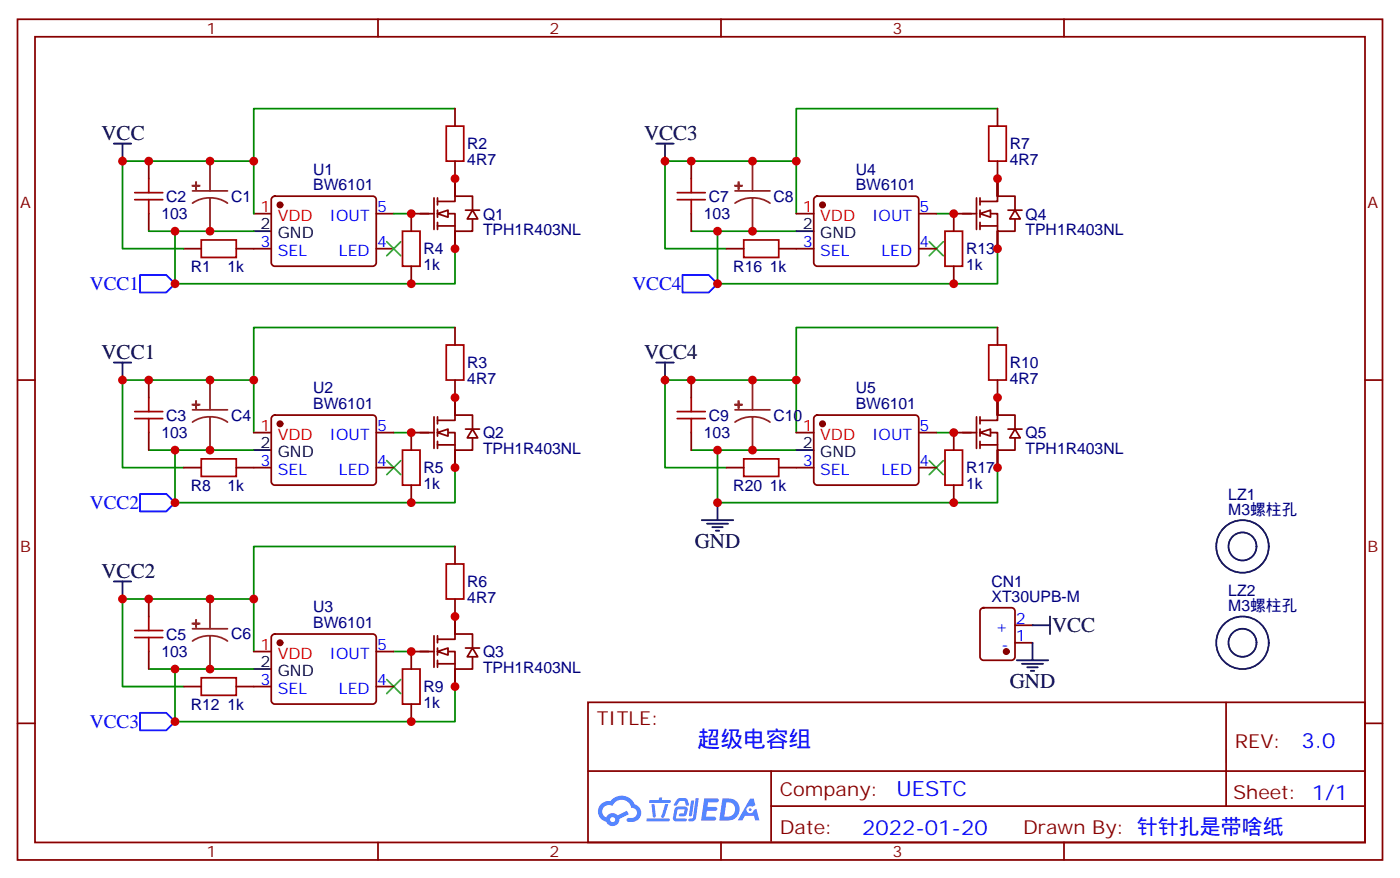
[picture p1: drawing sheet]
<svg xmlns="http://www.w3.org/2000/svg" width="282mm" height="177mm" viewBox="0 0 282 177" stroke-linecap="round" stroke-linejoin="round" font-family="sans-serif">
<g fill="none" stroke="#870000" stroke-width=".35">
<path d="M3.5 3.9h275.2v169.3h-275.2zM7.1 7.4h268.1v162.3h-268.1zM76.2 3.9v3.5M145.3 3.9v3.5M214.5 3.9v3.5M3.5 76.6h3.6M275.2 76.6h3.5M3.5 145.7h3.6M118.5 141.5h156.7v28.2h-156.7zM118.6 155.3h156.4M155.4 155.3v14.1M247.2 141.5v20.9"/>
<path d="M275.2 145.7h3.5M76.2 169.7v3.5M145.3 169.7v3.5M155.4 162.4h119.6M214.5 169.7v3.5"/>
</g>
<g fill="#5487ff">
<path d="M142 160.8h1.6a1.33 1.33 0 0 1 1.3 .2 .39 .39 0 0 1-.4 .6h-1.8l-.1 .9h1.7a.4 .4 0 0 1 .3 .5 .4 .4 0 0 1-.4 .3h-1.7l-.2 1.2h.8a1.24 1.24 0 0 1 1.2 .2 .39 .39 0 0 1-.3 .6h-2.7z"/>
<path d="M151.2 160.9h.7l.4 1.3-.7 .3a.74 .74 0 0 0-1.1 .3 .74 .74 0 0 0 .5 1 .74 .74 0 0 0 1-.6l.5-.3 .6 2.3h-.9l-.2-.9h-1.8l-.5 .9h-1z"/>
<path d="M139.3 161.2h.6l-.4 3a.31 .31 0 0 1-.3 .2 .31 .31 0 0 1-.3-.3z"/>
<path d="M140.2 160.8h.7l-.6 3.9a.97 .97 0 0 1-1.5 .6l.1-.4h.7l.1-.2z"/>
<path d="M136.6 160.9l.4-.2h.9a.67 .67 0 0 1 .7 .5l.3 .9-.1 .2h-.5l-.3-1h-.9l-.2 .2a.95 .95 0 0 1-.9 .8l-.2-.2z"/>
<path d="M136.2 162.6l.5-.2h1.3a.75 .75 0 0 1 .5 1.3 .76 .76 0 0 1-.8 .7h-.6a.29 .29 0 0 1-.3-.3 .29 .29 0 0 1 .4-.3h.6l.2-.8-1.4 .1-.3 1.7 1.9 .1a.29 .29 0 0 1 .2 .3 .29 .29 0 0 1-.3 .3l-1.9-.1-.5-.2v-.5l.3-1.6z"/>
<path d="M130.4 164.9h4.4a.3 .3 0 0 1 .2 .3 .3 .3 0 0 1-.3 .3h-4.2l-.2-.2z"/>
<path d="M134.1 161.9h.6l-.8 2.7a.31 .31 0 0 1-.4 .1 .31 .31 0 0 1-.2-.2z"/>
<path d="M131.3 162h.6l.3 2.4-.3 .3-.3-.2z"/>
<path d="M130.9 161.2h1.9l.2-.6h.5l-.1 .6h1.6a.29 .29 0 0 1 .2 .3 .29 .29 0 0 1-.3 .2h-3.9l-.1-.1z"/>
<path d="M145.6 160.8l-.6 4.5h1.5a2.27 2.27 0 0 0 2.6-2.3 2.27 2.27 0 0 0-2.7-2.2zM146.4 161.6a1.5 1.5 0 0 1 1.8 1.5 1.5 1.5 0 0 1-1.9 1.4h-.3z"/>
<path d="M121.2 162a2.09 2.09 0 0 0 1 3.5 1.37 1.37 0 0 0 1.6 .9 1.37 1.37 0 0 0 1.1-1.4l1.9-1-.4-.7-1.9 .9a1.4 1.4 0 0 0-2.3 .4 1.32 1.32 0 0 1-.6-1.8 1.32 1.32 0 0 1 1.9-.5 1.98 1.98 0 0 1 2-1.2 1.98 1.98 0 0 1 1.8 1.6 1.03 1.03 0 0 1 1.1 1 1.03 1.03 0 0 1-1 1.1h-.6a.41 .41 0 0 0-.5 .3 .41 .41 0 0 0 .4 .5 1.91 1.91 0 0 0 2.3-1 1.91 1.91 0 0 0-.6-2.4l-.5-.2a2.84 2.84 0 0 0-4.8-.6l-.3-.1a2.26 2.26 0 0 0-1.6 .7zM123 165.1a.52 .52 0 0 1 1 0 .52 .52 0 0 1-1 0z"/>
<circle cx="151.2" cy="163.1" r=".28"/>
</g>
<g fill="none" stroke="#8c2424" stroke-width=".35">
<path d="M38.8 38.5h7.1M42.3 39.9l1.9 .2 1.7 .8M42.3 39.9l-1.8 .2-1.7 .8M42.3 32.5v6M42.3 39.9v6.7M148.2 38.5h7M151.7 39.9l1.8 .2 1.7 .8M151.7 39.9l-1.9 .2-1.6 .8M151.7 32.5v6M151.7 39.9v6.7M42.3 76.6v5.9M151.7 76.6v5.9"/>
<path d="M38.8 82.5h7.1M42.3 84l1.9 .2 1.7 .8M42.3 84l-1.8 .2-1.7 .8M42.3 84v6.7M148.2 82.5h7M151.7 84l1.8 .2 1.7 .8M151.7 84l-1.9 .2-1.6 .8M151.7 84v6.7M38.8 126.6h7.1M42.3 128.1l1.9 .2 1.7 .8M42.3 128.1l-1.8 .2-1.7 .8M42.3 120.6v6"/>
<path d="M42.3 128.1v6.7"/>
</g>
<g fill="#8c2424" stroke="#8c2424" stroke-width=".35">
<path d="M38.8 37.4h1.4z"/>
<path d="M39.5 36.7v1.4z"/>
<path d="M38.8 81.5h1.4z"/>
<path d="M39.5 80.8v1.4z"/>
<path d="M38.8 125.6h1.4z"/>
<path d="M39.5 124.9v1.4z"/>
<path d="M148.2 37.4h1.4z"/>
<path d="M148.9 36.7v1.4z"/>
<path d="M148.2 81.5h1.4z"/>
<path d="M148.9 80.8v1.4z"/>
</g>
<g fill="none" stroke="#870000" stroke-width=".35">
<path d="M30 32.5v3.5M54.9 39.7l.5-.2h19.7a.71 .71 0 0 1 .7 .7v12.7a.76 .76 0 0 1-.7 .7h-19.7a.76 .76 0 0 1-.7-.7v-12.7zM87.5 39.9v6.3M88.2 39.9v1.4M91.7 36v3.5M139.3 32.5v3.5M164.3 39.7l.4-.2h19.8a.71 .71 0 0 1 .7 .7v12.7a.76 .76 0 0 1-.7 .7h-19.8a.76 .76 0 0 1-.7-.7v-12.7zM30 43v3.6M37 50.1h3.6M47.6 50.1h7.1M51.2 43h3.5M75.8 43h3.6"/>
<path d="M75.8 50.1h3.6M82.9 53.6v3.6M87.5 43h-4.6v3.6M88.2 43h3.5v3.6h3.5v-2.5M88.2 40.6h3.5v-1.1h3.5v2.8M88.2 42.3v1.4M88.2 44.8v1.4M88.2 45.5h3.5M91.7 46.6v3.5M93.8 42.3h2.9M139.3 43v3.6M146.4 50.1h3.5"/>
<path d="M157 50.1h7M160.5 43h3.5M185.2 43h3.5M185.2 50.1h3.5M192.3 43v3.6M192.3 53.6v3.6M30 76.6v3.5M139.3 76.6v3.5M30 87.1v3.6M37 94.2h3.6M47.6 94.2h7.1M51.2 87.1h3.5"/>
<path d="M54.9 83.8l.5-.2h19.7a.71 .71 0 0 1 .7 .7v12.7a.76 .76 0 0 1-.7 .7h-19.7a.76 .76 0 0 1-.7-.7v-12.7zM75.8 94.2h3.6M75.8 87.1h3.6M82.9 87.1v3.6M82.9 97.7v3.5M139.3 87.1v3.6M146.4 94.2h3.5M157 94.2h7M160.5 87.1h3.5M164.3 83.8l.4-.2h19.8a.71 .71 0 0 1 .7 .7v12.7a.76 .76 0 0 1-.7 .7h-19.8a.76 .76 0 0 1-.7-.7v-12.7zM185.2 94.2h3.5M185.2 87.1h3.5"/>
<path d="M192.3 87.1v3.6M192.3 97.7v3.5M30 120.6v3.6M30 131.2v3.6M37 138.3h3.6M47.6 138.3h7.1M51.2 131.2h3.5M54.9 127.9l.5-.2h19.7a.71 .71 0 0 1 .7 .7v12.7a.76 .76 0 0 1-.7 .7h-19.7a.76 .76 0 0 1-.7-.7v-12.7zM75.8 138.3h3.6M75.8 131.2h3.6M82.9 131.2v3.6M197.8 122.6l.5-.2h5.6a.71 .71 0 0 1 .7 .7v9.2a.76 .76 0 0 1-.7 .7h-5.6a.76 .76 0 0 1-.7-.7v-9.2z"/>
<path d="M204.6 129.5h3.5M204.6 125.9h3.5M82.9 141.8v3.5"/>
</g>
<g fill="none" stroke="#000" stroke-width=".35">
<path d="M22.9 28.9h3.6M24.7 28.9v3.6M132.3 28.9h3.5M134.1 28.9v3.6M51.2 46.6h3.5M160.5 46.6h3.5M22.9 73h3.6M24.7 73v3.6M132.3 73h3.5M134.1 73v3.6M51.2 90.7h3.5M160.5 90.7h3.5"/>
<path d="M22.9 117.1h3.6M24.7 117.1v3.5M141.5 104.8h6.3M142.5 105.5h4.3M143.6 106.2h2.1M144.3 106.9h.7M144.6 101.2v3.6M51.2 134.8h3.5M205 133h6.3M206 133.7h4.3M207.1 134.4h2.1M207.8 135.1h.7"/>
<path d="M208.1 125.9h3.6M208.1 129.5v3.5M211.7 124.2v3.5"/>
</g>
<g fill="#870000" stroke="#870000" stroke-width=".35">
<circle cx="56.4" cy="41.3" r=".53"/>
<circle cx="56.4" cy="85.4" r=".53"/>
<circle cx="56.4" cy="129.5" r=".53"/>
<circle cx="165.8" cy="41.3" r=".53"/>
<circle cx="165.8" cy="85.4" r=".53"/>
<circle cx="202.8" cy="131.2" r=".53"/>
</g>
<g fill="none" stroke="#a10000" stroke-width=".35">
<path d="M27.2 38.8h5.6M30 36v2.8M136.5 38.8h5.7M139.3 36v2.8M27.2 40.2h5.6M30 40.2v2.8M40.6 48.3h7v3.6h-7zM81.1 46.6h3.6v7h-3.6zM136.5 40.2h5.7M139.3 40.2v2.8M149.9 48.3h7.1v3.6h-7.1zM190.5 46.6h3.5v7h-3.5z"/>
<path d="M27.2 84.3h5.6M27.2 82.9h5.6M30 80.1v2.8M30 84.3v2.8M40.6 92.4h7v3.6h-7zM81.1 90.7h3.6v7h-3.6zM136.5 84.3h5.7M136.5 82.9h5.7M139.3 80.1v2.8M139.3 84.3v2.8M149.9 92.4h7.1v3.6h-7.1zM190.5 90.7h3.5v7h-3.5z"/>
<path d="M27.2 128.4h5.6M27.2 127h5.6M30 124.2v2.8M30 128.4v2.8M40.6 136.5h7v3.6h-7zM81.1 134.8h3.6v7h-3.6z"/>
</g>
<g fill="none" stroke="#008700" stroke-width=".35">
<path d="M91.7 21.9h-40.5v10.6M201.1 21.9h-40.6v10.6M30 46.6h5.3M51.2 46.6h-15.9v10.6h56.4v-7.1M51.2 43v-10.5h-26.5v17.6h12.3M79.4 43h3.5M139.3 46.6h5.3M160.5 46.6h-15.9v10.6h56.5v-7.1M160.5 43v-10.5h-26.4v17.6h12.3M188.7 43h3.6M91.7 66h-40.5v10.6M201.1 66h-40.6v10.6"/>
<path d="M30 90.7h5.3M51.2 90.7h-15.9v10.5h56.4v-7M51.2 87.1v-10.5h-26.5v17.6h12.3M79.4 87.1h3.5M139.3 90.7h5.3M160.5 90.7h-15.9v10.5h56.5v-7M160.5 87.1v-10.5h-26.4v17.6h12.3M188.7 87.1h3.6M91.7 110.1h-40.5v10.5M30 134.8h5.3M51.2 134.8h-15.9v10.5h56.4v-7M51.2 131.2v-10.6h-26.5v17.7h12.3"/>
<path d="M79.4 131.2h3.5"/>
</g>
<path d="M78 48.7l2.8 2.8M80.8 48.7l-2.8 2.8M187.3 48.7l2.8 2.8M190.1 48.7l-2.8 2.8M78 92.8l2.8 2.8M80.8 92.8l-2.8 2.8M187.3 92.8l2.8 2.8M190.1 92.8l-2.8 2.8M78 136.9l2.8 2.8M80.8 136.9l-2.8 2.8" fill="none" stroke="#3c3" stroke-width=".35"/>
<path d="M28.2 55.4h5.3l1.8 1.8-1.8 1.7h-5.3zM137.6 55.4h5.3l1.7 1.8-1.7 1.7h-5.3zM28.2 99.5h5.3l1.8 1.7-1.8 1.8h-5.3zM28.2 143.6h5.3l1.8 1.7-1.8 1.8h-5.3z" fill="none" stroke="#00f" stroke-width=".35"/>
<g fill="#fff" stroke="#870000" stroke-width=".35">
<path d="M95.2 42.3l1.1 1.8h-2.1z"/>
<path d="M88.2 43l2.1-.7v1.4z"/>
</g>
<g fill="none" stroke="#870000" stroke-width=".35">
<path d="M91.7 36v3.5M91.7 46.6v3.5M82.9 87.1h4.6M87.5 84v6.3M88.2 87.1h3.5v3.6h3.5v-2.5M88.2 84.7h3.5v-1.1h3.5v2.8M88.2 84v1.4M88.2 86.4v1.4M88.2 88.9v1.4M88.2 89.6h3.5M91.7 80.1v3.5M91.7 90.7v3.5"/>
<path d="M93.8 86.4h2.9"/>
</g>
<g fill="#fff" stroke="#870000" stroke-width=".35">
<path d="M95.2 86.4l1.1 1.8h-2.1z"/>
<path d="M88.2 87.1l2.1-.7v1.4z"/>
</g>
<g fill="none" stroke="#870000" stroke-width=".35">
<path d="M91.7 80.1v3.5M91.7 90.7v3.5M82.9 131.2h4.6M87.5 128.1v6.3M88.2 131.2h3.5v3.6h3.5v-2.5M88.2 128.8h3.5v-1.1h3.5v2.8M88.2 128.1v1.4M88.2 130.5v1.4M88.2 133v1.4M88.2 133.7h3.5M91.7 124.2v3.5M91.7 134.8v3.5"/>
<path d="M93.8 130.5h2.9"/>
</g>
<g fill="#fff" stroke="#870000" stroke-width=".35">
<path d="M95.2 130.5l1.1 1.8h-2.1z"/>
<path d="M88.2 131.2l2.1-.7v1.4z"/>
</g>
<g fill="none" stroke="#870000" stroke-width=".35">
<path d="M196.8 39.9v6.3M197.6 39.9v1.4M201.1 36v3.5M192.3 43h4.5M197.6 43h3.5v3.6h3.5v-2.5M197.6 40.6h3.5v-1.1h3.5v2.8M197.6 42.3v1.4M197.6 44.8v1.4M197.6 45.5h3.5M201.1 46.6v3.5M203.2 42.3h2.8M91.7 124.2v3.5"/>
<path d="M91.7 134.8v3.5"/>
</g>
<g fill="#fff" stroke="#870000" stroke-width=".35">
<path d="M204.6 42.3l1.1 1.8h-2.1z"/>
<path d="M197.6 43l2.1-.7v1.4z"/>
</g>
<g fill="none" stroke="#870000" stroke-width=".35">
<path d="M201.1 36v3.5M201.1 46.6v3.5M192.3 87.1h4.5M196.8 84v6.3M197.6 87.1h3.5v3.6h3.5v-2.5M197.6 84.7h3.5v-1.1h3.5v2.8M197.6 84v1.4M197.6 86.4v1.4M197.6 88.9v1.4M197.6 89.6h3.5M201.1 80.1v3.5M201.1 90.7v3.5"/>
<path d="M203.2 86.4h2.8"/>
</g>
<g fill="#fff" stroke="#870000" stroke-width=".35">
<path d="M204.6 86.4l1.1 1.8h-2.1z"/>
<path d="M197.6 87.1l2.1-.7v1.4z"/>
</g>
<path d="M91.7 21.9v3.5M91.7 32.5v3.5M201.1 21.9v3.5M201.1 32.5v3.5M91.7 66v3.5M91.7 76.6v3.5M201.1 66v3.5M201.1 76.6v7M201.1 90.7v3.5M91.7 110.1v3.5M91.7 120.6v3.6" fill="none" stroke="#870000" stroke-width=".35"/>
<path d="M90 25.4h3.5v7.1h-3.5zM199.3 25.4h3.5v7.1h-3.5zM90 69.5h3.5v7.1h-3.5zM199.3 69.5h3.5v7.1h-3.5zM90 113.6h3.5v7h-3.5z" fill="none" stroke="#a10000" stroke-width=".35"/>
<g fill="none" stroke="#000" stroke-width=".35">
<circle cx="250.5" cy="110.1" r="2.82"/>
<circle cx="250.5" cy="110.1" r="5.3"/>
<circle cx="250.5" cy="129.5" r="2.82"/>
<circle cx="250.5" cy="129.5" r="5.3"/>
</g>
<g fill="#c00">
<circle cx="82.9" cy="57.1" r=".88"/>
<circle cx="35.3" cy="57.1" r=".88"/>
<circle cx="42.3" cy="32.5" r=".88"/>
<circle cx="42.3" cy="46.6" r=".88"/>
<circle cx="30" cy="32.5" r=".88"/>
<circle cx="35.3" cy="46.6" r=".88"/>
<circle cx="24.7" cy="32.5" r=".88"/>
<circle cx="51.2" cy="32.5" r=".88"/>
<circle cx="51.2" cy="76.6" r=".88"/>
<circle cx="24.7" cy="76.6" r=".88"/>
<circle cx="35.3" cy="90.7" r=".88"/>
<circle cx="30" cy="76.6" r=".88"/>
<circle cx="42.3" cy="90.7" r=".88"/>
<circle cx="42.3" cy="76.6" r=".88"/>
<circle cx="35.3" cy="101.2" r=".88"/>
<circle cx="82.9" cy="101.2" r=".88"/>
<circle cx="51.2" cy="120.6" r=".88"/>
<circle cx="24.7" cy="120.6" r=".88"/>
<circle cx="35.3" cy="134.8" r=".88"/>
<circle cx="30" cy="120.6" r=".88"/>
<circle cx="42.3" cy="134.8" r=".88"/>
<circle cx="42.3" cy="120.6" r=".88"/>
<circle cx="35.3" cy="145.3" r=".88"/>
<circle cx="82.9" cy="145.3" r=".88"/>
<circle cx="160.5" cy="32.5" r=".88"/>
<circle cx="134.1" cy="32.5" r=".88"/>
<circle cx="144.6" cy="46.6" r=".88"/>
<circle cx="139.3" cy="32.5" r=".88"/>
<circle cx="151.7" cy="46.6" r=".88"/>
<circle cx="151.7" cy="32.5" r=".88"/>
<circle cx="144.6" cy="57.1" r=".88"/>
<circle cx="192.3" cy="57.1" r=".88"/>
<circle cx="160.5" cy="76.6" r=".88"/>
<circle cx="134.1" cy="76.6" r=".88"/>
<circle cx="144.6" cy="90.7" r=".88"/>
<circle cx="139.3" cy="76.6" r=".88"/>
<circle cx="151.7" cy="90.7" r=".88"/>
<circle cx="151.7" cy="76.6" r=".88"/>
<circle cx="192.3" cy="101.2" r=".88"/>
<circle cx="144.6" cy="101.2" r=".88"/>
<circle cx="91.7" cy="50.1" r=".88"/>
<circle cx="82.9" cy="43" r=".88"/>
<circle cx="91.7" cy="36" r=".88"/>
<circle cx="91.7" cy="94.2" r=".88"/>
<circle cx="82.9" cy="87.1" r=".88"/>
<circle cx="91.7" cy="80.1" r=".88"/>
<circle cx="91.7" cy="138.3" r=".88"/>
<circle cx="82.9" cy="131.2" r=".88"/>
<circle cx="91.7" cy="124.2" r=".88"/>
<circle cx="201.1" cy="50.1" r=".88"/>
<circle cx="192.3" cy="43" r=".88"/>
<circle cx="201.1" cy="36" r=".88"/>
<circle cx="201.1" cy="94.2" r=".88"/>
<circle cx="192.3" cy="87.1" r=".88"/>
<circle cx="201.1" cy="80.1" r=".88"/>
</g>
<text font-size="4.6" fill="#00f" x="140.6" y="150.5">超级电容组</text>
<g font-size="4.2">
<text x="20.5" y="28.2">VCC</text>
<text x="129.8" y="28.2">VCC3</text>
<text x="20.5" y="72.3">VCC1</text>
<text x="129.8" y="72.3">VCC4</text>
<text x="140.1" y="110.4">GND</text>
<text x="20.5" y="116.4">VCC2</text>
<text x="212.1" y="127.4">VCC</text>
<text x="203.6" y="138.6">GND</text>
</g>
<g font-size="4.2" fill="#00f">
<text x="262.3" y="150.7">3.0</text>
<text x="180.7" y="160.3">UESTC</text>
<text x="173.8" y="168.1">2022-01-20</text>
</g>
<g font-size="3.9" fill="#00f">
<text x="18.1" y="58.4">VCC1</text>
<text x="127.5" y="58.4">VCC4</text>
<text x="18.1" y="102.5">VCC2</text>
<text x="18.1" y="146.6">VCC3</text>
</g>
<g font-size="3.9" fill="#800">
<text x="120.3" y="146">TITLE:</text>
<text x="248.9" y="150.7">REV:</text>
<text x="157.2" y="160.2">Company:</text>
<text x="248.6" y="160.9">Sheet: 1/1</text>
<text x="157.2" y="167.9">Date:</text>
<text x="206.2" y="168">Drawn By: 针针扎是带啥纸</text>
</g>
<g font-size="3.2" fill="#800">
<text x="41.6" y="6.9">1</text>
<text x="110.8" y="6.9">2</text>
<text x="179.9" y="6.9">3</text>
<text x="4.1" y="42">A</text>
<text x="275.7" y="42">A</text>
<text x="4.1" y="111.1">B</text>
<text x="275.7" y="111.1">B</text>
<text x="41.6" y="172.7">1</text>
<text x="110.8" y="172.7">2</text>
<text x="179.9" y="172.7">3</text>
</g>
<g font-size="3.2" fill="#000080">
<text x="63.1" y="35.2">U1</text>
<text x="94.2" y="33.2">4R7</text>
<text x="94.2" y="30">R2</text>
<text x="172.5" y="35.2">U4</text>
<text x="203.6" y="33.2">4R7</text>
<text x="203.6" y="30">R7</text>
<text x="33.5" y="40.6">C2</text>
<text x="46.6" y="40.6">C1</text>
<text x="63.1" y="38.3">BW6101</text>
<text x="142.9" y="40.6">C7</text>
<text x="155.9" y="40.6">C8</text>
<text x="172.5" y="38.3">BW6101</text>
<text x="32.5" y="44.2">103</text>
<text x="97.4" y="47.4">TPH1R403NL</text>
<text x="97.4" y="44.2">Q1</text>
<text x="141.9" y="44.2">103</text>
<text x="206.7" y="47.4">TPH1R403NL</text>
<text x="206.7" y="44.2">Q4</text>
<text x="85.4" y="51.2">R4</text>
<text x="194.7" y="51.2">R13</text>
<text x="38.5" y="54.8">R1</text>
<text x="45.8" y="54.8">1k</text>
<text x="85.4" y="54.4">1k</text>
<text x="147.8" y="54.8">R16</text>
<text x="155.2" y="54.8">1k</text>
<text x="194.7" y="54.4">1k</text>
<text x="94.2" y="77.3">4R7</text>
<text x="94.2" y="74.1">R3</text>
<text x="203.6" y="77.3">4R7</text>
<text x="203.6" y="74.1">R10</text>
<text x="63.1" y="82.4">BW6101</text>
<text x="63.1" y="79.3">U2</text>
<text x="172.5" y="82.4">BW6101</text>
<text x="172.5" y="79.3">U5</text>
<text x="32.5" y="88.3">103</text>
<text x="33.5" y="84.7">C3</text>
<text x="46.6" y="84.7">C4</text>
<text x="97.4" y="88.3">Q2</text>
<text x="141.9" y="88.3">103</text>
<text x="142.9" y="84.7">C9</text>
<text x="155.9" y="84.7">C10</text>
<text x="206.7" y="88.3">Q5</text>
<text x="85.4" y="95.3">R5</text>
<text x="97.4" y="91.5">TPH1R403NL</text>
<text x="194.7" y="95.3">R17</text>
<text x="206.7" y="91.5">TPH1R403NL</text>
<text x="38.5" y="98.9">R8</text>
<text x="45.8" y="98.9">1k</text>
<text x="85.4" y="98.5">1k</text>
<text x="147.8" y="98.9">R20</text>
<text x="155.2" y="98.9">1k</text>
<text x="194.7" y="98.5">1k</text>
<text x="247.6" y="100.6">LZ1</text>
<text x="247.6" y="103.7">M3螺柱孔</text>
<text x="94.2" y="118.2">R6</text>
<text x="199.9" y="118.2">CN1</text>
<text x="63.1" y="123.4">U3</text>
<text x="94.2" y="121.4">4R7</text>
<text x="199.9" y="121.4">XT30UPB-M</text>
<text x="247.6" y="123.1">M3螺柱孔</text>
<text x="247.6" y="120">LZ2</text>
<text x="33.5" y="128.8">C5</text>
<text x="46.6" y="128.8">C6</text>
<text x="63.1" y="126.5">BW6101</text>
<text x="32.5" y="132.4">103</text>
<text x="97.4" y="135.6">TPH1R403NL</text>
<text x="97.4" y="132.4">Q3</text>
<text x="38.5" y="142.9">R12</text>
<text x="45.8" y="142.9">1k</text>
<text x="85.4" y="142.6">1k</text>
<text x="85.4" y="139.4">R9</text>
</g>
<g font-size="3.2">
<text x="52.5" y="46.2">2</text>
<text x="56" y="48">GND</text>
<text x="161.9" y="46.2">2</text>
<text x="165.3" y="48">GND</text>
<text x="52.5" y="90.3">2</text>
<text x="56" y="92.1">GND</text>
<text x="161.9" y="90.3">2</text>
<text x="165.3" y="92.1">GND</text>
<text x="52.5" y="134.4">2</text>
<text x="56" y="136.2">GND</text>
</g>
<g font-size="3.2" fill="#f00">
<text x="52.5" y="42.7">1</text>
<text x="56" y="44.5">VDD</text>
<text x="161.9" y="42.7">1</text>
<text x="165.3" y="44.5">VDD</text>
<text x="52.5" y="86.8">1</text>
<text x="56" y="88.5">VDD</text>
<text x="161.9" y="86.8">1</text>
<text x="165.3" y="88.5">VDD</text>
<text x="52.5" y="130.9">1</text>
<text x="56" y="132.6">VDD</text>
</g>
<g font-size="3.2" fill="#00f">
<text x="66.4" y="44.5">IOUT</text>
<text x="76" y="42.7">5</text>
<text x="175.8" y="44.5">IOUT</text>
<text x="185.4" y="42.7">5</text>
<text x="52.5" y="49.7">3</text>
<text x="56" y="51.5">SEL</text>
<text x="68.3" y="51.5">LED</text>
<text x="76" y="49.7">4</text>
<text x="161.9" y="49.7">3</text>
<text x="165.3" y="51.5">SEL</text>
<text x="177.7" y="51.5">LED</text>
<text x="185.4" y="49.7">4</text>
<text x="66.4" y="88.5">IOUT</text>
<text x="76" y="86.8">5</text>
<text x="175.8" y="88.5">IOUT</text>
<text x="185.4" y="86.8">5</text>
<text x="52.5" y="93.8">3</text>
<text x="56" y="95.6">SEL</text>
<text x="68.3" y="95.6">LED</text>
<text x="76" y="93.8">4</text>
<text x="161.9" y="93.8">3</text>
<text x="165.3" y="95.6">SEL</text>
<text x="177.7" y="95.6">LED</text>
<text x="185.4" y="93.8">4</text>
<text x="204.8" y="125.6">2</text>
<text x="76" y="130.9">5</text>
<text x="200.7" y="127.4">+</text>
<text x="201.9" y="130.9">-</text>
<text x="204.8" y="129.1">1</text>
<text x="52.5" y="137.9">3</text>
<text x="66.4" y="132.6">IOUT</text>
<text x="76" y="137.9">4</text>
<text x="56" y="139.7">SEL</text>
<text x="68.3" y="139.7">LED</text>
</g>
</svg>
